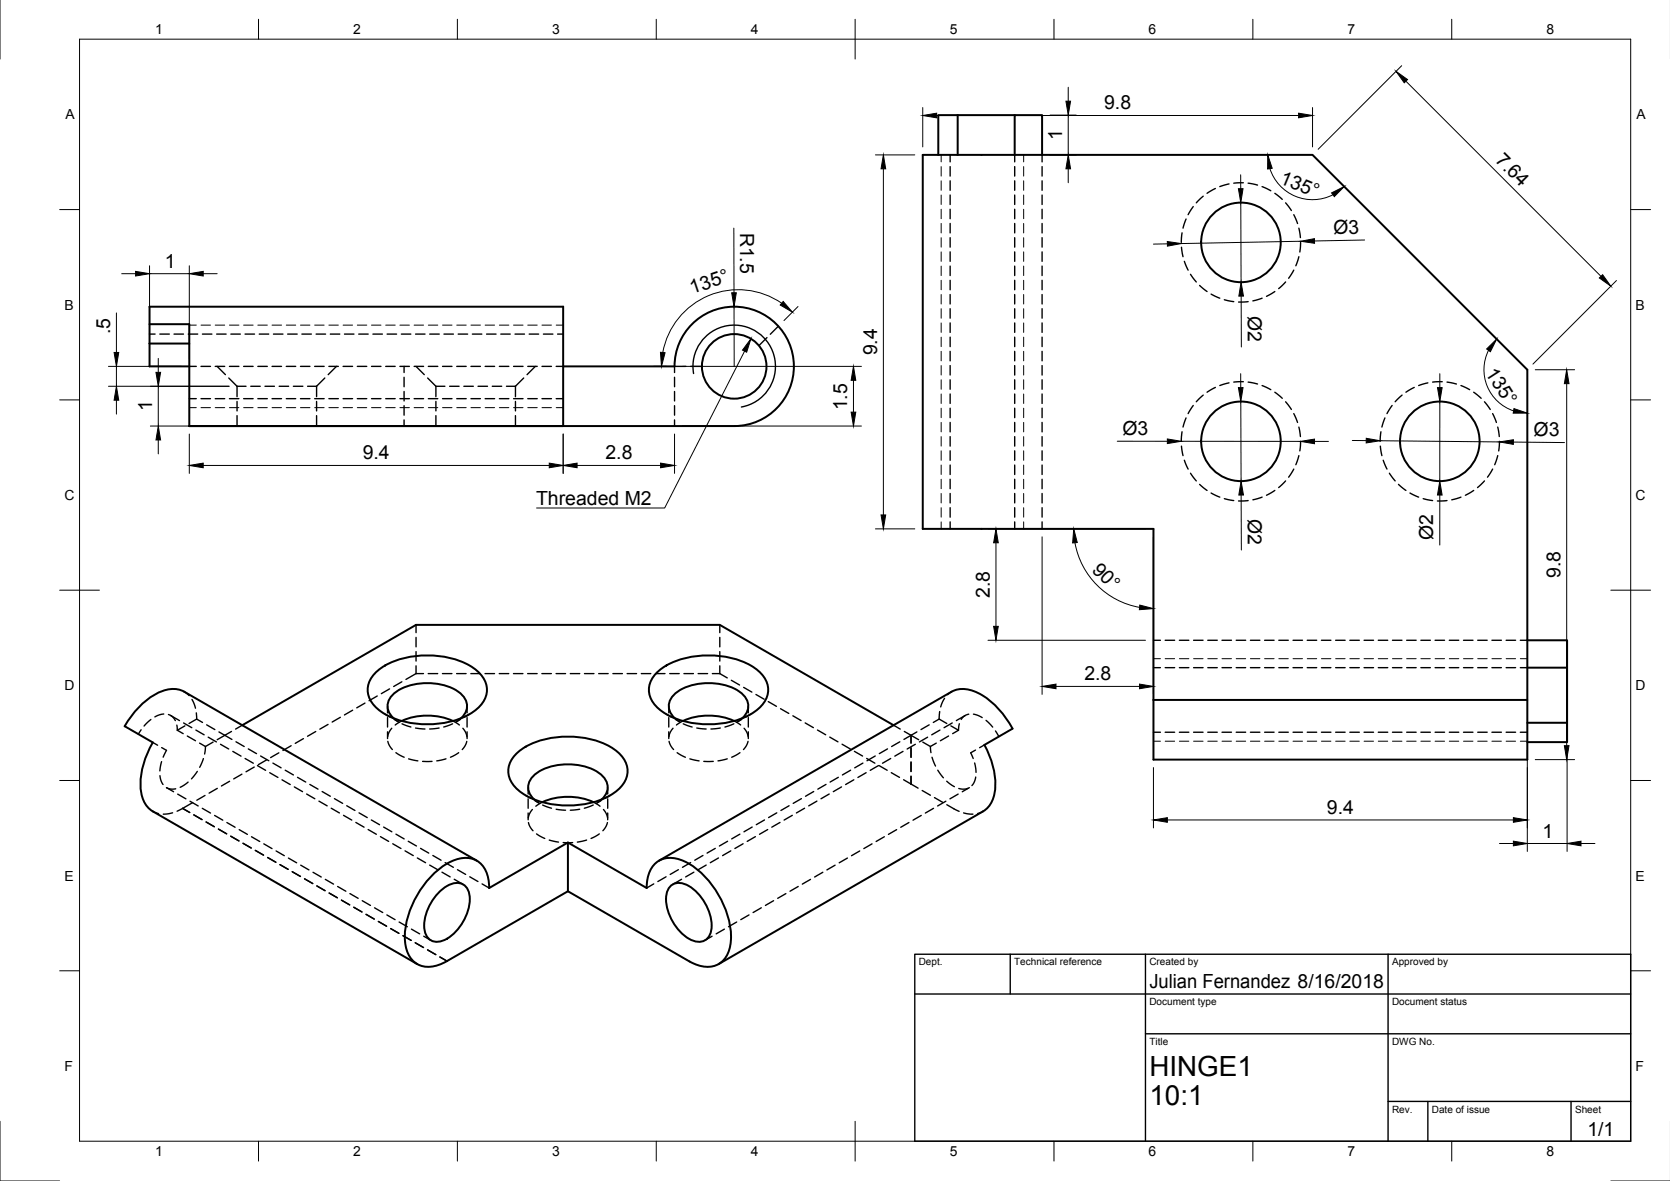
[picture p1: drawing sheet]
<svg xmlns="http://www.w3.org/2000/svg" width="420mm" height="297mm" viewBox="0 0 420 297" stroke-linecap="round" stroke-linejoin="round" font-family="sans-serif">
<!-- layer: Visible -->
<g fill="none" stroke="#000" stroke-width=".5">
<path d="M236.1 39v-10h4.8v10M240.9 29h14.4M262.2 39h68l54.1 54v83M262.2 39h-30v94h58v43M262.2 39h.1M262.2 39v-10h-6.9v10M37.6 86.4v-9.3h104.1v30.1h-94.1M37.6 81.5h10v25.7M37.6 86.4v5.8h10M37.6 86.4h10M141.7 92.2l28-.1a15 15 0 0 1 14.9-15 15 15 0 0 1 15.1 14.9 15 15 0 0 1-14.8 15.2h-137.3M94.7 168.9a20.2 20.2 0 0 1 15.1-4 17.2 17.2 0 0 1 11.3 4.9 5.6 5.6 0 0 1-.8 8.3 20.2 20.2 0 0 1-15.1 4 17.2 17.2 0 0 1-11.3-4.9 5.6 5.6 0 0 1 .8-8.3z"/>
<path d="M165.5 168.9a20.2 20.2 0 0 1 15.1-4 17.2 17.2 0 0 1 11.2 4.9 5.6 5.6 0 0 1-.8 8.3 20.2 20.2 0 0 1-15 4 17.2 17.2 0 0 1-11.3-4.9 5.6 5.6 0 0 1 .8-8.3zM290.2 176h94.1v15.1h-94.1zM384.3 161h10v6.9h-10M394.3 167.9v13.9M99 180.7a3.9 3.9 0 0 1 .1-6.2 14.7 14.7 0 0 1 16.8 0 3.9 3.9 0 0 1 .1 6.2M101.1 181.3a16 16 0 0 1 12.8 0M130.1 189.4a20.2 20.2 0 0 1 15.1-4 17.2 17.2 0 0 1 11.3 4.8 5.6 5.6 0 0 1-.8 8.3 20.2 20.2 0 0 1-15.1 4 17.2 17.2 0 0 1-11.3-4.9 5.6 5.6 0 0 1 .8-8.2zM169.8 180.7a3.9 3.9 0 0 1 0-6.2 14.7 14.7 0 0 1 16.9 0 3.9 3.9 0 0 1 0 6.2M171.8 181.3a16 16 0 0 1 12.9 0M224.8 182.4l-43.7-25.2h-76.4l-43.7 25.2M384.3 181.8h10v4.9h-10M109.1 219.8a11.5 11.5 0 0 1 9-4 6.1 6.1 0 0 1 4.9 6.2l.1 1.3 19.8-11.4 19.8 11.4a7.7 7.7 0 0 1 3.1-6.8 7.2 7.2 0 0 1 7.5 .7 23.1 23.1 0 0 1 10.6 19.7 6.1 6.1 0 0 1-5.8 6.3 9.5 9.5 0 0 1-4.6-1.4l-30.6-17.6-30.4 17.5a7.7 7.7 0 0 1-7.5 .8 7.3 7.3 0 0 1-3.2-6.9 23.8 23.8 0 0 1 7.3-15.8z"/>
<path d="M120 216.5l-73.6-42.5a7.3 7.3 0 0 0-7.5 .7 21.3 21.3 0 0 0-7.5 8l7 4a18.1 18.1 0 0 0-2.5 14.1 5.9 5.9 0 0 0 2.5 3.3l66.6 38.4M134.4 201.1a3.9 3.9 0 0 1 .1-6.2 14.7 14.7 0 0 1 16.8 0 3.9 3.9 0 0 1 .1 6.2M136.5 201.8a16 16 0 0 1 12.8 0M142.9 211.9v12.3M165.8 216.5l73.6-42.5a8.1 8.1 0 0 1 8.5 1.4 22.9 22.9 0 0 1 6.8 7.9l-7 4.1a17.6 17.6 0 0 1 2.1 13.6 5.8 5.8 0 0 1-2.5 3.1l-66.5 38.4M110.8 224.1a5.3 5.3 0 0 1 5.7-1.7 4.6 4.6 0 0 1 1.6 4.8 12.5 12.5 0 0 1-6.6 9.4 3.2 3.2 0 0 1-4.7-2.8 12.3 12.3 0 0 1 4-9.7zM168.7 222.9a3.7 3.7 0 0 1 4.6-.1 12.3 12.3 0 0 1 5.7 11 3.2 3.2 0 0 1-4.8 2.8 12.1 12.1 0 0 1-6.6-11.5l.3-.9zM112.5 241.7h.1"/>
<circle cx="312.2" cy="61" r="10"/>
<circle cx="184.7" cy="92.1" r="8.1"/>
<circle cx="312.2" cy="111" r="10"/>
<circle cx="362.2" cy="111" r="10"/>
</g>
<!-- layer: Hidden -->
<g fill="none" stroke="#000" stroke-width=".35">
<path d="M239 39v1.7M255.3 39v1.7M262.2 39v1.7M239 41.9v2.4M239 45.5v2.4M239 49.1v2.3M239 52.6v2.4M239 56.2v2.4M239 59.8v2.4M255.3 41.9v2.4M255.3 45.5v2.4M255.3 49.1v2.3"/>
<path d="M255.3 52.6v2.4M255.3 56.2v2.4M255.3 59.8v2.4M262.2 41.9v2.4M262.2 45.5v2.4M262.2 49.1v2.3M262.2 52.6v2.4M262.2 56.2v2.4M262.2 59.8v2.4M297.4 58.6l-.2 2.4M298.4 55.1l-.8 2.3M300.2 52l-1.3 2"/>
<path d="M302.7 49.3l-1.7 1.7M305.8 47.4l-2.1 1.2M309.2 46.3l-2.3 .6M312.8 46l-2.4 .1M314 46.1l2.4 .5M317.5 46.9l2.2 1.1M320.7 48.6l1.9 1.5M323.4 51l1.5 1.9M325.5 54l.9 2.2M326.8 57.4l.4 2.4M239 63.4v2.3M239 66.9v2.4"/>
<path d="M239 70.5v2.4M239 74.1v2.4M239 77.6v2.4M255.3 63.4v2.3M255.3 66.9v2.4M255.3 70.5v2.4M255.3 74.1v2.4M255.3 77.6v2.4M262.2 63.4v2.3M262.2 66.9v2.4M262.2 70.5v2.4M262.2 74.1v2.4"/>
<path d="M262.2 77.6v2.4M297.3 62.2l.3 2.4M298 65.7l.9 2.2M299.5 69l1.5 1.9M301.8 71.8l1.9 1.5M304.7 74l2.2 1M308 75.4l2.4 .5M314 75.9l-2.4 .1M317.5 75l-2.3 .7M320.7 73.3l-2.1 1.2M323.4 70.9l-1.7 1.7M325.5 67.9l-1.3 2.1"/>
<path d="M326.8 64.6l-.8 2.3M327.2 61l-.2 2.4M37.6 84h1.4M40.2 84h2.4M43.8 84h2.4M47.4 84h2.3M47.6 92.2h1.8M50.6 92.2h2.4M50.9 84h2.4M54.1 92.2h2.4M54.5 84h2.4M54.6 92.2l2.1 2"/>
<path d="M57.6 95.1l2 2.1M57.7 92.2h2.4M58.1 84h2.4M59.6 97.2h2.3M59.6 97.2v2.6M61.3 92.2h2.4M61.7 84h2.3M63.1 97.2h2.4M64.9 92.2h2.4M65.2 84h2.4M66.7 97.2h2.3M68.4 92.2h2.4"/>
<path d="M68.8 84h2.4M70.2 97.2h2.4M72 92.2h2.4M72.4 84h2.4M73.8 97.2h2.4M75.6 92.2h2.4M76 84h2.3M77.4 97.2h2.2M79.2 92.2h2.4M79.5 84h2.4M79.6 97.2v2.6M81.7 95.1l-2.1 2.1"/>
<path d="M82.7 92.2h2.4M83.1 84h2.4M84.7 92.2l-2.1 2M86.3 92.2h2.4M86.7 84h2.4M89.9 92.2h2.4M90.2 84h2.4M93.5 92.2h2.3M93.8 84h2.4M97 92.2h2.4M97.4 84h2.4M100.6 92.2h2.4"/>
<path d="M101 84h2.4M101.7 92.2v1.5M101.7 94.9v2.4M101.7 98.5v2.3M104.2 92.2h2.4M104.5 84h2.4M104.7 92.2l2 2M107.6 95.1l2.1 2.1M107.8 92.2h2.3M108.1 84h2.4M109.7 97.2h2.2M109.7 97.2v2.6"/>
<path d="M111.3 92.2h2.4M111.7 84h2.4M113.1 97.2h2.4M114.9 92.2h2.4M115.3 84h2.4M116.7 97.2h2.4M118.5 92.2h2.4M118.8 84h2.4M120.3 97.2h2.4M122.1 92.2h2.3M122.4 84h2.4M123.8 97.2h2.4"/>
<path d="M125.6 92.2h2.4M126 84h2.4M127.4 97.2h2.3M129.2 92.2h2.4M129.6 84h2.4M129.7 97.2v2.6M131.8 95.1l-2.1 2.1M132.8 92.2h2.4M133.1 84h2.4M134.7 92.2l-2.1 2M136.4 92.2h2.3M136.7 84h2.4"/>
<path d="M139.9 92.2h1.8M140.3 84h1.4M169.7 94.9v2.4M169.7 98.5v2.3M172.6 92.2h-2.9v1.5M173.8 92.2h2.8M193 84.9l-2.1 2M195.8 82l-2 2.1M239 81.2v2.4M239 84.8v2.4M239 88.4v2.4M239 91.9v2.4"/>
<path d="M239 95.5v2.4M239 99.1v2.4M255.3 81.2v2.4M255.3 84.8v2.4M255.3 88.4v2.4M255.3 91.9v2.4M255.3 95.5v2.4M255.3 99.1v2.4M262.2 81.2v2.4M262.2 84.8v2.4M262.2 88.4v2.4M262.2 91.9v2.4"/>
<path d="M262.2 95.5v2.4M262.2 99.1v2.4M302.7 99.4l-1.7 1.6M305.8 97.4l-2.1 1.3M309.2 96.3l-2.3 .7M312.8 96l-2.4 .1M314 96.1l2.4 .5M317.5 97l2.2 1M320.7 98.7l1.9 1.5M352.8 99.4l-1.8 1.6M355.8 97.4l-2.1 1.3M359.2 96.3l-2.3 .7"/>
<path d="M362.8 96l-2.4 .1M364.1 96.1l2.3 .5M367.6 97l2.2 1M370.8 98.7l1.8 1.5M47.6 100.3h1.8M50.6 100.3h2.4M54.1 100.3h2.4M57.7 100.3h2.4M59.6 101v2.3M59.6 104.5v2.7M61.3 100.3h2.4M64.9 100.3h2.4"/>
<path d="M68.4 100.3h2.4M72 100.3h2.4M75.6 100.3h2.4M79.2 100.3h2.4M79.6 101v2.3M79.6 104.5v2.7M82.7 100.3h2.4M86.3 100.3h2.4M89.9 100.3h2.4M93.5 100.3h2.3M97 100.3h2.4M100.6 100.3h2.4"/>
<path d="M101.7 102v2.4M101.7 105.6v1.6M104.2 100.3h2.4M107.8 100.3h2.3M109.7 101v2.3M109.7 104.5v2.7M111.3 100.3h2.4M114.9 100.3h2.4M118.5 100.3h2.4M122.1 100.3h2.3M125.6 100.3h2.4M129.2 100.3h2.4"/>
<path d="M129.7 101v2.3M129.7 104.5v2.7M132.8 100.3h2.4M136.4 100.3h2.3M139.9 100.3h1.8M169.7 102v2.4M169.7 105.6v1.6M239 102.7v2.4M239 106.2v2.4M239 109.8v2.4M239 113.4v2.4M239 117v2.3"/>
<path d="M255.3 102.7v2.4M255.3 106.2v2.4M255.3 109.8v2.4M255.3 113.4v2.4M255.3 117v2.3M262.2 102.7v2.3M262.2 106.2v2.4M262.2 109.8v2.4M262.2 113.4v2.4M262.2 117v2.3M297.3 112.2l.3 2.4M297.4 108.6l-.2 2.4"/>
<path d="M298 115.8l.9 2.2M298.4 105.1l-.8 2.3M299.5 119l1.5 2M300.2 102l-1.3 2M323.4 101.1l1.5 1.9M325.5 118l-1.3 2M325.5 104l.9 2.3M326.8 114.6l-.8 2.3M326.8 107.4l.4 2.4M327.2 111l-.2 2.4M347.3 112.2l.4 2.4M347.4 108.6l-.2 2.4"/>
<path d="M348 115.8l1 2.2M348.4 105.1l-.7 2.3M349.6 119l1.4 2M350.2 102l-1.2 2M373.5 101.1l1.4 1.9M375.5 118l-1.3 2M375.5 104l1 2.3M376.8 114.6l-.7 2.3M376.8 107.4l.4 2.4M377.3 111l-.2 2.4M239 120.5v2.4M239 124.1v2.4"/>
<path d="M239 127.7v2.4M239 131.3v1.7M255.3 120.5v2.4M255.3 124.1v2.4M255.3 127.7v2.4M255.3 131.3v1.7M262.2 120.5v2.4M262.2 124.1v2.4M262.2 127.7v2.4M262.2 131.3v1.7M301.8 121.8l1.9 1.6M304.7 124l2.2 1"/>
<path d="M308 125.4l2.4 .5M314 125.9l-2.4 .1M317.5 125l-2.3 .7M320.7 123.4l-2.1 1.2M323.4 121l-1.7 1.6M351.8 121.8l1.9 1.6M354.7 124l2.2 1M358.1 125.4l2.3 .5M364.1 125.9l-2.5 .1M367.6 125l-2.4 .7M370.8 123.4l-2.1 1.2M373.5 121l-1.8 1.6"/>
<path d="M104.7 157.2v1.9M181.1 157.2v1.9M41.2 179.6l-1.2 .2-1 .5M42.4 179.7a2.88 2.88 0 0 1 1.7 1.6M42.9 180l2.3 1.2M46.4 174l1.2 1M48.3 175.9l.9 2.2M49.4 179.3l.1 1.6M88.7 178.6l-2 1.2M91.8 176.8l-2 1.2M94.9 175.1l-2 1.1M96.9 179.6l1.2 .8"/>
<path d="M97.5 177.6v1.7M98 173.3l-2.1 1.2M101.1 171.5l-2.1 1.2M104.7 169.4h1.8M104.7 169.4l-2.6 1.5M104.7 160.3v2.4M104.7 163.9v2.4M104.7 167.5v1.9M107.7 169.4h2.4M111.3 169.4h2.4M114.9 169.4h2.4M117.5 177.6v1.7"/>
<path d="M118.1 179.6l-1.2 .8M118.5 169.4h2.3M122 169.4h2.4M125.6 169.4h2.4M129.2 169.4h2.4M132.8 169.4h2.3M136.3 169.4h2.4M139.9 169.4h2.4M143.5 169.4h2.4M147.1 169.4h2.3M150.6 169.4h2.4M154.2 169.4h2.4"/>
<path d="M157.8 169.4h2.4M161.4 169.4h2.3M164.9 169.4h2.4M167.6 179.6l1.3 .8M168.3 177.6v1.7M168.5 169.4h2.4M172.1 169.4h2.4M175.6 169.4h2.4M179.2 169.4h1.9M181.1 160.3v2.4M181.1 163.9v2.4M181.1 167.5v1.9"/>
<path d="M181.1 169.4l1.9 1.1M184 171.1l2.1 1.2M187.1 172.9l2.1 1.2M188.3 177.6v1.7M188.9 179.6l-1.3 .8M190.2 174.7l2.1 1.2M193.3 176.5l2 1.2M196.4 178.2l2 1.2M236.4 179l-.1 1.9M237.6 175.6l-.9 2.2M239.4 174l-1 .7M242.8 180l-2.2 1.2"/>
<path d="M243.7 179.6a2.8 2.8 0 0 0-1.9 1.3M244.9 179.6l2.2 .9M290.2 161h1.8M290.2 167.9h1.8M293.1 161h2.4M293.1 167.9h2.4M296.7 161h2.4M296.7 167.9h2.4M300.3 161h2.4M300.3 167.9h2.4M303.9 161h2.4M303.9 167.9h2.4"/>
<path d="M307.4 161h2.4M307.4 167.9h2.4M311 161h2.4M311 167.9h2.4M314.6 161h2.4M314.6 167.9h2.4M318.2 161h2.3M318.2 167.9h2.3M321.7 161h2.4M321.7 167.9h2.4M325.3 161h2.4M325.3 167.9h2.4"/>
<path d="M328.9 161h2.4M328.9 167.9h2.4M332.5 161h2.3M332.5 167.9h2.3M336 161h2.4M336 167.9h2.4M339.6 161h2.4M339.6 167.9h2.4M343.2 161h2.4M343.2 167.9h2.4M346.8 161h2.3M346.8 167.9h2.3"/>
<path d="M350.3 161h2.4M350.3 167.9h2.4M353.9 161h2.4M353.9 167.9h2.4M357.5 161h2.4M357.5 167.9h2.4M361.1 161h2.3M361.1 167.9h2.3M364.6 161h2.4M364.6 167.9h2.4M368.2 161h2.4M368.2 167.9h2.4"/>
<path d="M371.8 161h2.4M371.8 167.9h2.4M375.4 161h2.3M375.4 167.9h2.3M378.9 161h2.4M378.9 167.9h2.4M382.5 161h1.8M382.5 167.9h1.8M35.5 183.5l-.7 1.1M38 181l-1.8 1.6M38.4 186.7l1.2 .7M40.2 195.1l.3 1.2 .5 1"/>
<path d="M40.7 191.6l-.5 2.3M40.7 188l1.2 .7-.9 1.7M44.2 198.4a3.3 3.3 0 0 1-2.3-.3l1.8 1M44.5 182.4l.1 1.3M44.6 183.7l1.5 .8M44.7 199.7l2.1 1.2M46.2 181.8l2.1 1.2M46.5 182.6l-1.9 1.1M47.1 185.1l2.1 1.2M47.3 196.7l-2 1.3M49.3 183.6l2.1 1.2M49.6 194l-1.4 1.9"/>
<path d="M50.2 186.9l1.5 .9M51 181.7l-1.5-.8-1.9 1.1M51.2 190.8l-1 2.2M51.7 187.8l-.2 1.8M52 182.3l2.1 1.2M52.4 185.4l2 1.2M53.6 186.6l-1.9 1.2M54.7 198.3l-2.1 1.2M55.1 184.1l3.2 1.9M55.5 187.2l2 1.2M57.8 196.5l-2.1 1.2M58.2 184l-3.6 2.1"/>
<path d="M58.6 189l2 1.2M59.4 186.6l2 1.2M60.9 194.7l-2.1 1.2M61 182.4l-1.7 1M61.7 190.8l2 1.2M62.5 188.4l2 1.1M64 192.9l-2.1 1.2M64.8 192.6l2 1.2M65.6 190.1l2 1.2M67.1 191.1l-2.1 1.2M67.9 194.3l2 1.2M68.7 191.9l2 1.2"/>
<path d="M70.2 189.4l-2.1 1.1M71 196.1l2 1.2M71.8 193.7l2 1.2M73.2 187.6l-2 1.2M74 197.9l2.1 1.2M74.9 195.5l2 1.2M76.3 185.8l-2 1.2M77.1 199.7l2.1 1.2M77.9 197.3l2.1 1.2M79.4 184l-2 1.2M81 199.1l2.1 1.2M82.5 182.2l-2 1.2"/>
<path d="M85.6 180.4l-2 1.2M97.5 180.5v2.4M97.5 184.1v1.7M97.6 186.5l.3 1 .8 1M98.6 183.2l-.7 .9-.4 1.2M99 180.7l1.1 .8M99.2 181l1.2 .7M99.6 189.3l2.1 1.2M101.1 181.3l-1.7 1M101.1 182l2.3 .9M102.8 190.9l2.3 .5M104.5 183.1l2.4 .3"/>
<path d="M106.3 191.5h2.4M110.5 183.1l-2.4 .3M112.2 190.9l-2.3 .5M113.9 182l-2.3 .9M113.9 181.3l1.7 1M115.4 189.3l-2.1 1.2M115.8 181l-1.2 .7M116 180.7l-1.1 .8M116.4 183.2l.7 .9 .4 1.2M117.4 186.5l-.3 1-.8 1M117.5 180.5v2.4M117.5 184.1v1.7"/>
<path d="M132.9 198v1.7M152.9 198v1.7M168.3 180.5v2.4M168.3 184.1v1.7M168.3 186.5l.4 1 .8 1M169.3 183.2l-.6 .9-.4 1.2M169.8 180.7l1.1 .8M169.9 181l1.3 .7M170.4 189.3l2 1.2M171.8 181.3l-1.6 1M171.9 182l2.2 .9M173.6 190.9l2.3 .5"/>
<path d="M175.3 183.1l2.4 .3M177.1 191.5h2.4M181.2 183.1l-2.3 .3M183 190.9l-2.4 .5M184.6 182l-2.2 .9M184.7 181.3l1.6 1M186.2 189.3l-2.1 1.2M186.6 181l-1.3 .7M186.7 180.7l-1 .8M187.2 183.2l.7 .9 .3 1.2M188.2 186.5l-.4 1-.7 1M188.3 180.5v2.4"/>
<path d="M188.3 184.1v1.7M199.5 180l2 1.2M202.6 181.8l2 1.2M204.7 199.1l-2 1.2M205.7 183.6l2 1.2M207.8 197.3l-2 1.2M208.6 199.7l-2 1.2M208.8 185.4l2 1.2M210.9 195.5l-2.1 1.2M211.7 197.9l-2 1.2M211.9 187.2l2 1.2M214 193.7l-2.1 1.2"/>
<path d="M214.8 196.1l-2.1 1.2M215 189l2 1.2M217.1 191.9l-2.1 1.2M217.9 194.3l-2.1 1.2M218 190.8l2.1 1.1M220.2 190.1l-2.1 1.2M221 192.6l-2.1 1.2M221.1 192.5l2.1 1.2M223.3 188.4l-2.1 1.1M224.1 190.8l-2.1 1.2M224.2 194.3l2.1 1.2M224.8 182.4l1.7 1"/>
<path d="M226.4 186.6l-2.1 1.2M227.2 189l-2.1 1.2M227.3 196.1l3.7 2.1M227.5 184l3.6 2.1M229.2 184.9h.1M229.2 195.2v2M229.2 197.2h.1M229.2 184.9l-1.8 1.1M229.2 184.9v2M229.2 188.1v2.4M229.2 191.7v2.4M230.3 187.2l-2.1 1.2"/>
<path d="M230.7 184.1l-1.5 .8M232 198.8l2.1 1.2M232.2 186.6l1.9 1.2 1.5-.9M233.4 185.4l-2.1 1.2M233.8 182.3l-2.1 1.2M234.1 187.8l.1 1.5M234.5 190.5l.9 2.2M235.9 193.7l1.5 1.9M236.3 180.9l-1.5 .8M236.3 180.9l1.9 1.1M236.5 183.6l-2.1 1.2M238.2 196.5l1.9 1.4"/>
<path d="M238.6 185.1l-2 1.2M239.2 182.6l2 1.1-1.5 .8M239.6 181.8l-2.1 1.2M241.1 199.7l-2.1 1.2M241.4 182l-.2 1.7M243.6 198.3a3.5 3.5 0 0 1-2.4 0M243.9 198.1l-1.8 1M245.2 191.9l.4 2.4M245.4 188.7l-1.2 .7 .6 1.4M245.5 195.4l-.4 1.2-.6 1M247.7 187.4l-1.2 .7M248.1 181.2l1.6 1.7"/>
<path d="M250.5 183.8l.8 1.5M290.2 184.2h1.8M293.1 184.2h2.4M296.7 184.2h2.4M300.3 184.2h2.4M303.9 184.2h2.4M307.4 184.2h2.4M311 184.2h2.4M314.6 184.2h2.4M318.2 184.2h2.3M321.7 184.2h2.4M325.3 184.2h2.4"/>
<path d="M328.9 184.2h2.4M332.5 184.2h2.3M336 184.2h2.4M339.6 184.2h2.4M343.2 184.2h2.4M346.8 184.2h2.3M350.3 184.2h2.4M353.9 184.2h2.4M357.5 184.2h2.4M361.1 184.2h2.3M364.6 184.2h2.4M368.2 184.2h2.4"/>
<path d="M371.8 184.2h2.4M375.4 184.2h2.3M378.9 184.2h2.4M382.5 184.2h1.8M38.4 204.1l1.5 .5M43.4 204.4l-2.3 .4M45.9 203.3l-1.4 .7M45.9 203.3l1.8 1.1M45.9 203.3h.1M47.8 201.5l2.1 1.2M48.5 201.9l-2.6 1.4M48.8 205l2 1.1"/>
<path d="M50.9 203.3l2.1 1.2M51.6 200.1l-2.1 1.2M51.9 206.7l2 1.2M54 205.1l2.1 1.2M55 208.5l2 1.2M57.1 206.9l2 1.2M58.1 210.3l2 1.2M60.2 208.7l2 1.2M61.1 212.1l2.1 1.2M63.3 210.5l2 1.1M64.2 213.9l2.1 1.2M66.4 212.2l2 1.2"/>
<path d="M67.3 215.7l2.1 1.2M69.5 214l2 1.2M70.4 217.5l2.1 1.2M72.6 215.8l2 1.2M73.5 219.3l2.1 1.1M75.7 217.6l2 1.2M78.8 219.4l2 1.2M80.2 201.5l2.1 1.2M83.3 203.3l2.1 1.2M84.1 200.9l2.1 1.2M86.4 205.1l2.1 1.2M87.2 202.7l2.1 1.1"/>
<path d="M89.5 206.9l2.1 1.1M90.3 204.4l2.1 1.2M92.6 208.6l2.1 1.2M93.4 206.2l2.1 1.2M95.7 210.4l2.1 1.2M96.5 208l2.1 1.2M98.8 212.2l2.1 1.2M99.6 209.8l2.1 1.2M101.9 214l2.1 1.2M102.7 211.6l2.1 1.2M105 215.8l2.1 1.2M105.8 213.4l2.1 1.2"/>
<path d="M108.1 217.6l2.1 1.2M108.9 215.2l2.1 1.2M111.2 219.4l2.1 1.2M112 217l2.1 1.1M115.1 218.7l2.1 1.2M132.3 200.1l1.2 .7M132.9 200.9v2.4M132.9 204.5v1.7M133 206.9l.3 1 .8 1M133.9 203.6l-.6 1-.4 1.1M134.4 201.1l1.1 .8M134.6 201.4l1.2 .7"/>
<path d="M135 209.7l2.1 1.2M136.5 201.8l-1.7 1M136.5 202.5l2.3 .8M138.2 211.3l2.3 .5M139.9 203.5l2.4 .3M141.7 211.9h2.4M145.8 203.5l-2.3 .3M147.6 211.3l-2.3 .5M149.3 202.5l-2.3 .8M149.3 201.8l1.7 1M150.8 209.7l-2.1 1.2M151.2 201.4l-1.2 .7"/>
<path d="M151.4 201.1l-1.1 .8M151.8 203.6l.7 1 .4 1.1M152.8 206.9l-.4 1-.7 1M152.9 200.9v2.4M152.9 204.5v1.7M153.5 200.1l-1.3 .7M170.7 218.7l-2.1 1.2M173.8 217l-2.1 1.1M174.6 219.4l-2.1 1.2M176.9 215.2l-2.1 1.2M177.7 217.6l-2.1 1.2M180 213.4l-2.1 1.2"/>
<path d="M180.8 215.8l-2.1 1.2M183.1 211.6l-2.1 1.2M183.9 214l-2.1 1.2M186.1 209.8l-2 1.2M187 212.2l-2.1 1.2M189.2 208l-2 1.2M190.1 210.4l-2.1 1.2M192.3 206.2l-2 1.2M193.1 208.6l-2 1.2M195.4 204.4l-2 1.2M196.2 206.9l-2 1.1M198.5 202.7l-2 1.1"/>
<path d="M199.3 205.1l-2 1.2M201.6 200.9l-2 1.2M202.4 203.3l-2 1.2M205.5 201.5l-2 1.2M207 219.4l-2 1.2M210.1 217.6l-2.1 1.2M213.2 215.8l-2.1 1.2M216.3 214l-2.1 1.2M219.4 212.2l-2.1 1.2M222.5 210.5l-2.1 1.1M225.6 208.7l-2.1 1.2M228.7 206.9l-2.1 1.2"/>
<path d="M231.8 205.1l-2.1 1.2M234.9 203.3l-2.1 1.2M235.1 200.6l2.1 1.2M238 201.5l-2.1 1.2M238.2 202.4l3.1 1.7M242.4 204.5l2.4 .3M247.3 204.1l-1.3 .5M76.6 221l2.1 1.2M79.7 222.8l2.1 1.2M81.8 221.2l2.1 1.2M82.8 224.6l2.1 1.2M84.9 223l2.1 1.2"/>
<path d="M85.9 226.4l2.1 1.2M88 224.8l2.1 1.1M89 228.2l2.1 1.2M91.1 226.5l2.1 1.2M92.1 230l2.1 1.2M94.2 228.3l2.1 1.2M95.2 231.8l2.1 1.2M97.3 230.1l2.1 1.2M98.3 233.5l2.1 1.2M100.4 231.9l2.1 1.2M101.4 235.3l2 1.2M103.5 233.7l2.1 1.2"/>
<path d="M104.5 237.1l2 1.2M106.6 235.5l1.8 1M107.6 238.9l2 1.2M114.3 221.2l2.2 1.2M118.2 220.5l2.1 1.2M121.3 222.3l1.8 1M164.5 222.3l-1.8 1M167.6 220.5l-2.1 1.2M171.5 221.2l-2.2 1.2M179.2 235.5l-1.8 1M182.3 233.7l-2.1 1.2M185.3 231.9l-2 1.2"/>
<path d="M188.4 230.1l-2 1.2M191.5 228.3l-2 1.2M194.6 226.5l-2 1.2M197.7 224.8l-2 1.1M200.8 223l-2 1.2M203.9 221.2l-2 1.2M110.7 240.7l1.8 1"/>
</g>
<!-- layer: Hidden Narrow -->
<g fill="none" stroke="#000" stroke-width=".25">
<path d="M236.8 39v1.7M257.5 39v1.7M236.8 41.9v2.4M236.8 45.5v2.4M236.8 49.1v2.3M236.8 52.6v2.4M236.8 56.2v2.4M236.8 59.8v2.4M257.5 41.9v2.4M257.5 45.5v2.4M257.5 49.1v2.3M257.5 52.6v2.4"/>
<path d="M257.5 56.2v2.4M257.5 59.8v2.4M236.8 63.4v2.3M236.8 66.9v2.4M236.8 70.5v2.4M236.8 74.1v2.4M236.8 77.6v2.4M257.5 63.4v2.3M257.5 66.9v2.4M257.5 70.5v2.4M257.5 74.1v2.4M257.5 77.6v2.4"/>
<path d="M47.6 81.8h1.8M50.6 81.8h2.4M54.1 81.8h2.4M57.7 81.8h2.4M61.3 81.8h2.4M64.9 81.8h2.4M68.4 81.8h2.4M72 81.8h2.4M75.6 81.8h2.4M79.2 81.8h2.4M82.7 81.8h2.4M86.3 81.8h2.4"/>
<path d="M89.9 81.8h2.4M93.5 81.8h2.3M97 81.8h2.4M100.6 81.8h2.4M104.2 81.8h2.4M107.8 81.8h2.3M111.3 81.8h2.4M114.9 81.8h2.4M118.5 81.8h2.4M122.1 81.8h2.3M125.6 81.8h2.4M129.2 81.8h2.4"/>
<path d="M132.8 81.8h2.4M136.4 81.8h2.3M139.9 81.8h1.8M236.8 81.2v2.4M236.8 84.8v2.4M236.8 88.4v2.4M236.8 91.9v2.4M236.8 95.5v2.4M236.8 99.1v2.4M257.5 81.2v2.4M257.5 84.8v2.4M257.5 88.4v2.4"/>
<path d="M257.5 91.9v2.4M257.5 95.5v2.4M257.5 99.1v2.4M47.6 102.5h1.8M50.6 102.5h2.4M54.1 102.5h2.4M57.7 102.5h2.4M61.3 102.5h2.4M64.9 102.5h2.4M68.4 102.5h2.4M72 102.5h2.4M75.6 102.5h2.4"/>
<path d="M79.2 102.5h2.4M82.7 102.5h2.4M86.3 102.5h2.4M89.9 102.5h2.4M93.5 102.5h2.3M97 102.5h2.4M100.6 102.5h2.4M104.2 102.5h2.4M107.8 102.5h2.3M111.3 102.5h2.4M114.9 102.5h2.4M118.5 102.5h2.4"/>
<path d="M122.1 102.5h2.3M125.6 102.5h2.4M129.2 102.5h2.4M132.8 102.5h2.4M136.4 102.5h2.3M139.9 102.5h1.8M236.8 102.7v2.4M236.8 106.2v2.4M236.8 109.8v2.4M236.8 113.4v2.4M236.8 117v2.3M257.5 102.7v2.4"/>
<path d="M257.5 106.2v2.4M257.5 109.8v2.4M257.5 113.4v2.4M257.5 117v2.3M236.8 120.5v2.4M236.8 124.1v2.4M236.8 127.7v2.4M236.8 131.3v1.7M257.5 120.5v2.4M257.5 124.1v2.4M257.5 127.7v2.4M257.5 131.3v1.7"/>
<path d="M290.2 165.7h1.8M293.1 165.7h2.4M296.7 165.7h2.4M300.3 165.7h2.4M303.9 165.7h2.4M307.4 165.7h2.4M311 165.7h2.4M314.6 165.7h2.4M318.2 165.7h2.3M321.7 165.7h2.4M325.3 165.7h2.4M328.9 165.7h2.4"/>
<path d="M332.5 165.7h2.3M336 165.7h2.4M339.6 165.7h2.4M343.2 165.7h2.4M346.8 165.7h2.3M350.3 165.7h2.4M353.9 165.7h2.4M357.5 165.7h2.4M361.1 165.7h2.3M364.6 165.7h2.4M368.2 165.7h2.4M371.8 165.7h2.4"/>
<path d="M375.4 165.7h2.3M378.9 165.7h2.4M382.5 165.7h1.8M290.2 186.4h1.8M293.1 186.4h2.4M296.7 186.4h2.4M300.3 186.4h2.4M303.9 186.4h2.4M307.4 186.4h2.4M311 186.4h2.4M314.6 186.4h2.4M318.2 186.4h2.3"/>
<path d="M321.7 186.4h2.4M325.3 186.4h2.4M328.9 186.4h2.4M332.5 186.4h2.3M336 186.4h2.4M339.6 186.4h2.4M343.2 186.4h2.4M346.8 186.4h2.3M350.3 186.4h2.4M353.9 186.4h2.4M357.5 186.4h2.4M361.1 186.4h2.3"/>
<path d="M364.6 186.4h2.4M368.2 186.4h2.4M371.8 186.4h2.4M375.4 186.4h2.3M378.9 186.4h2.4M382.5 186.4h1.8"/>
</g>
<!-- layer: Visible -->
<circle cx="47.6" cy="107.2" r=".25" fill="#000"/>
<!-- layer: Visible Narrow -->
<path d="M174.5 94a10.4 10.4 0 0 1 8.4-12.1 10.4 10.4 0 0 1 12 8.4 10.4 10.4 0 0 1-8.4 12.1" fill="none" stroke="#000" stroke-width=".35"/>
<!-- layer: Border -->
<g fill="none" stroke="#000" stroke-width=".25">
<path d="M0 -.1v15M20 9.9h390.3v277.1h-390.3zM65 4.8v5.1M115.1 4.8v5.1M165.1 4.8v5.1M215.1 4.8v10.1M265.2 4.8v5.1M315.2 4.8v5.1M365.2 4.8v5.1M15 52.7h5M410.3 52.7h5M15 100.6h5"/>
<path d="M410.3 100.6h5M15 148.4h10M405.3 148.4h10M15 196.3h5M410.3 196.3h5M15 244.2h5M410.3 244.2h5M0 282v15h15M65 287v5M115.1 287v5M165.1 287v5M215.1 282v10"/>
<path d="M265.2 287v5M315.2 287v5M365.2 287v5M405.3 297h14.9"/>
</g>
<!-- layer: TitleBlock -->
<path d="M230.2 240h180.1v47h-180.1zM230.2 250h180.1M254.2 240v10M288.2 240v47M349.2 240v47M288.2 260h122.1M349.2 277h61.1M359.2 277v10M395.3 277v10" fill="none" stroke="#000" stroke-width=".35"/>
<!-- layer: Dimensions -->
<g fill="none" stroke="#000" stroke-width=".25">
<path d="M352.7 16.5l-21.1 21M220.2 39h10M232.2 27v10M264.2 39h6.6M264.2 29h6.6M268.8 21.9v3.5M268.8 29v10M326.7 29l-91 .1M330.2 27v10M353.7 20.4l49.1 49.1M184.6 57.4l.1 16.2M222.2 42.5v87"/>
<path d="M268.8 42.5v3.5M312.1 44l.1 3.5M312.2 51v20M319.5 42.4a11.3 11.3 0 0 0 15.9 6.6M29.3 78.7v9.9M30.6 68.8h3.5M37.6 66.8v23.3M37.6 68.8h10M47.6 66.8v23.3M51.1 68.8h3.5M184.7 77.1v15.1M196.7 76.3a19.3 19.3 0 0 0-30 12.4"/>
<path d="M200.8 77.1l-3.6 3.5M293.7 61.3l-3.5 .1M312.3 74.5v12.8M327.2 60.7l-30 .6M343.3 60.4l-12.6 .2M406.7 70.6l-21 21M27.3 97.2h30.3M27.3 92.2h18.3M29.3 92.2v5M39.8 90.1v3.6M39.8 97.2v10M164.4 92.2h3.3"/>
<path d="M171.7 92.2h45M214.7 95.7v8M312.1 94l.1 3.5M362.2 94v3.5M374.5 88.1a10.9 10.9 0 0 0 6.3 15.2M386.3 93h9.9M394.2 96.5v91.1M29.3 100.7v3.5M37.8 107.2h19.8M39.8 110.7v3.5M47.6 109.2v9.9M51.1 117.1h87.1"/>
<path d="M141.7 109.2v9.9M145.2 117.1h21M169.7 109.2v9.9M171.7 107.2h45M281.1 111h12.6M297.2 111h30M312.2 101v20M330.7 111h3.5M340.2 110.8h3.5M347.2 110.9l30.1 .3M362.2 101v20M380.8 111.2l12.8 .1"/>
<path d="M220.2 133h10M248.6 133h39.6M250.6 136.5v21M262.2 135v39.6M270.5 136.5a20.1 20.1 0 0 0 16.2 16.3M290.2 135v39.6M312.3 124.5v13.8M362.2 124.5v12.6M248.6 161h39.6M265.7 172.6h21M290.2 193.1v15.1M384.3 188.7v25.5"/>
<path d="M386.3 191.1h9.9M394.3 188.7v25.5M293.7 206.2h87.1M377.3 212.2h3.5M384.3 212.2h10M397.8 212.2h3.5"/>
</g>
<g fill="#000" stroke="#000" stroke-width=".25">
<path d="M232.2 29.1l3.5-.6v1.1zM268.2 25.4h1.1l-.5 3.6zM326.7 28.5l3.5 .5-3.5 .6zM351.2 17.9l2.9 2.1-.8 .8zM222.2 39l.6 3.5h-1.1zM268.8 39l.5 3.5h-1.1zM311.6 47.5h1.1l-.5 3.5zM319 39l1.1 3.3-1.2 .2zM335 48.5l3.2-1.6-2.5 2.6zM34.1 68.3l3.5 .5-3.5 .6zM47.6 68.8l3.5-.5v1.1zM184.1 73.6h1.2l-.6 3.5z"/>
<path d="M197 75.8l2.4 2.7-3.1-1.8zM293.7 60.7l3.5 .6-3.5 .6zM312.2 71l.6 3.5h-1.1zM327.2 60.7l3.5-.7v1.2zM402.4 69.9l.8-.8 2.1 2.9zM28.7 88.6h1.2l-.6 3.6zM39.2 93.7h1.2l-.6 3.5zM166.2 88.6l1.1 .1-.9 3.5zM214.7 92.2l.6 3.5h-1.2zM311.6 97.5h1.1l-.5 3.5zM361.7 97.5h1.1l-.6 3.5zM374 87.8l2.5-2.5-1.5 3.2z"/>
<path d="M394.2 93l.5 3.5h-1.1zM29.3 97.2l.6 3.5h-1.2zM39.8 107.2l.6 3.5h-1.2zM47.6 117.1l3.5-.6v1.1zM138.2 116.5l3.5 .6-3.5 .5zM141.7 117.1l3.5-.6v1.1zM166.2 116.5l3.5 .6-3.5 .5zM214.1 103.7h1.2l-.6 3.5zM293.7 110.4l3.5 .6-3.5 .6zM327.2 111l3.5-.6v1.2zM343.7 110.2l3.5 .7-3.5 .5zM377.3 111.2l3.5-.6-.1 1.2z"/>
<path d="M380.9 102.8l3.4 1.1h-3.6zM221.7 129.5h1.1l-.6 3.5zM250.6 133l.6 3.5h-1.2zM270.1 133l.9 3.5-1.1 .1zM312.2 121l.6 3.5h-1.1zM362.2 121l.6 3.5h-1.1zM250 157.5h1.2l-.6 3.5zM286.8 152.2l3.4 .9-3.5 .2zM262.2 172.6l3.5-.5v1.1zM286.7 172.1l3.5 .5-3.5 .6zM393.6 187.6h1.1l-.5 3.5zM290.2 206.2l3.5-.5v1.1z"/>
<path d="M380.8 205.7l3.5 .5-3.5 .6zM380.8 211.6l3.5 .6-3.5 .5zM394.3 212.2l3.5-.6v1.1z"/>
</g>
<!-- layer: Annotations -->
<path d="M188.9 85.2l-1 3.4-1.1-.5z" fill="#000" stroke="#000" stroke-width=".25"/>
<path d="M187.3 88.3l-20.1 39.5h-32.2" fill="none" stroke="#000" stroke-width=".25"/>
<g font-size="7">
<text x="289.2" y="270.5">HINGE1</text>
<text x="289.2" y="278">10:1</text>
</g>
<g font-size="4.9">
<text x="277.8" y="27.5">9.8</text>
<text x="267.3" y="35.1" transform="rotate(-90 267.3 35.1)">1</text>
<text x="376" y="40.5" transform="rotate(45 376 40.5)">7.64</text>
<text x="321.7" y="45.9" transform="rotate(22 321.7 45.9)">135°</text>
<text x="186.2" y="58.5" transform="rotate(90 186.2 58.5)">R1.5</text>
<text x="335.5" y="58.9" transform="rotate(-1 335.5 58.9)">Ø3</text>
<text x="41.4" y="67.3">1</text>
<text x="174.2" y="74" transform="rotate(-19 174.2 74)">135°</text>
<text x="313.9" y="79.5" transform="rotate(90 313.9 79.5)">Ø2</text>
<text x="27.7" y="84.1" transform="rotate(-90 27.7 84.1)">.5</text>
<text x="220.7" y="89.4" transform="rotate(-90 220.7 89.4)">9.4</text>
<text x="373.6" y="93.7" transform="rotate(57 373.6 93.7)">135°</text>
<text x="38.3" y="103.3" transform="rotate(-90 38.3 103.3)">1</text>
<text x="213.2" y="103.2" transform="rotate(-90 213.2 103.2)">1.5</text>
<text x="282.4" y="109.3">Ø3</text>
<text x="385.8" y="109.6" transform="rotate(1 385.8 109.6)">Ø3</text>
<text x="91.3" y="115.5">9.4</text>
<text x="152.3" y="115.5">2.8</text>
<text x="134.9" y="127.1">Threaded M2</text>
<text x="313.9" y="130.6" transform="rotate(90 313.9 130.6)">Ø2</text>
<text x="360.6" y="135.8" transform="rotate(-90 360.6 135.8)">Ø2</text>
<text x="274.5" y="143.5" transform="rotate(45 274.5 143.5)">90°</text>
<text x="392.6" y="145.4" transform="rotate(-90 392.6 145.4)">9.8</text>
<text x="249" y="150.4" transform="rotate(-90 249 150.4)">2.8</text>
<text x="272.8" y="171.1">2.8</text>
<text x="333.8" y="204.7">9.4</text>
<text x="388.1" y="210.7">1</text>
<text x="289.2" y="248.5">Julian Fernandez 8/16/2018</text>
<text x="399.4" y="285.7">1/1</text>
</g>
<g font-size="3.5">
<text x="39" y="8.6">1</text>
<text x="88.9" y="8.6">2</text>
<text x="138.9" y="8.6">3</text>
<text x="188.9" y="8.6">4</text>
<text x="239" y="8.6">5</text>
<text x="288.9" y="8.6">6</text>
<text x="339" y="8.6">7</text>
<text x="389.1" y="8.6">8</text>
<text x="16.4" y="30">A</text>
<text x="411.7" y="30">A</text>
<text x="16.2" y="77.9">B</text>
<text x="411.5" y="77.9">B</text>
<text x="16.3" y="125.8">C</text>
<text x="411.5" y="125.8">C</text>
<text x="16.2" y="173.6">D</text>
<text x="411.5" y="173.6">D</text>
<text x="16.3" y="221.5">E</text>
<text x="411.5" y="221.5">E</text>
<text x="16.3" y="269.4">F</text>
<text x="411.5" y="269.4">F</text>
<text x="39" y="290.8">1</text>
<text x="88.9" y="290.8">2</text>
<text x="138.9" y="290.8">3</text>
<text x="188.9" y="290.8">4</text>
<text x="239" y="290.8">5</text>
<text x="288.9" y="290.8">6</text>
<text x="339" y="290.8">7</text>
<text x="389.1" y="290.8">8</text>
</g>
<g font-size="2.5">
<text x="231.2" y="242.8">Dept.</text>
<text x="255.2" y="242.8">Technical reference</text>
<text x="289.2" y="242.8">Created by</text>
<text x="350.2" y="242.8">Approved by</text>
<text x="289.2" y="252.8">Document type</text>
<text x="350.2" y="252.8">Document status</text>
<text x="289.2" y="262.8">Title</text>
<text x="350.2" y="262.8">DWG No.</text>
<text x="350.2" y="279.8">Rev.</text>
<text x="360.2" y="279.8">Date of issue</text>
<text x="396.3" y="279.8">Sheet</text>
</g>
</svg>
